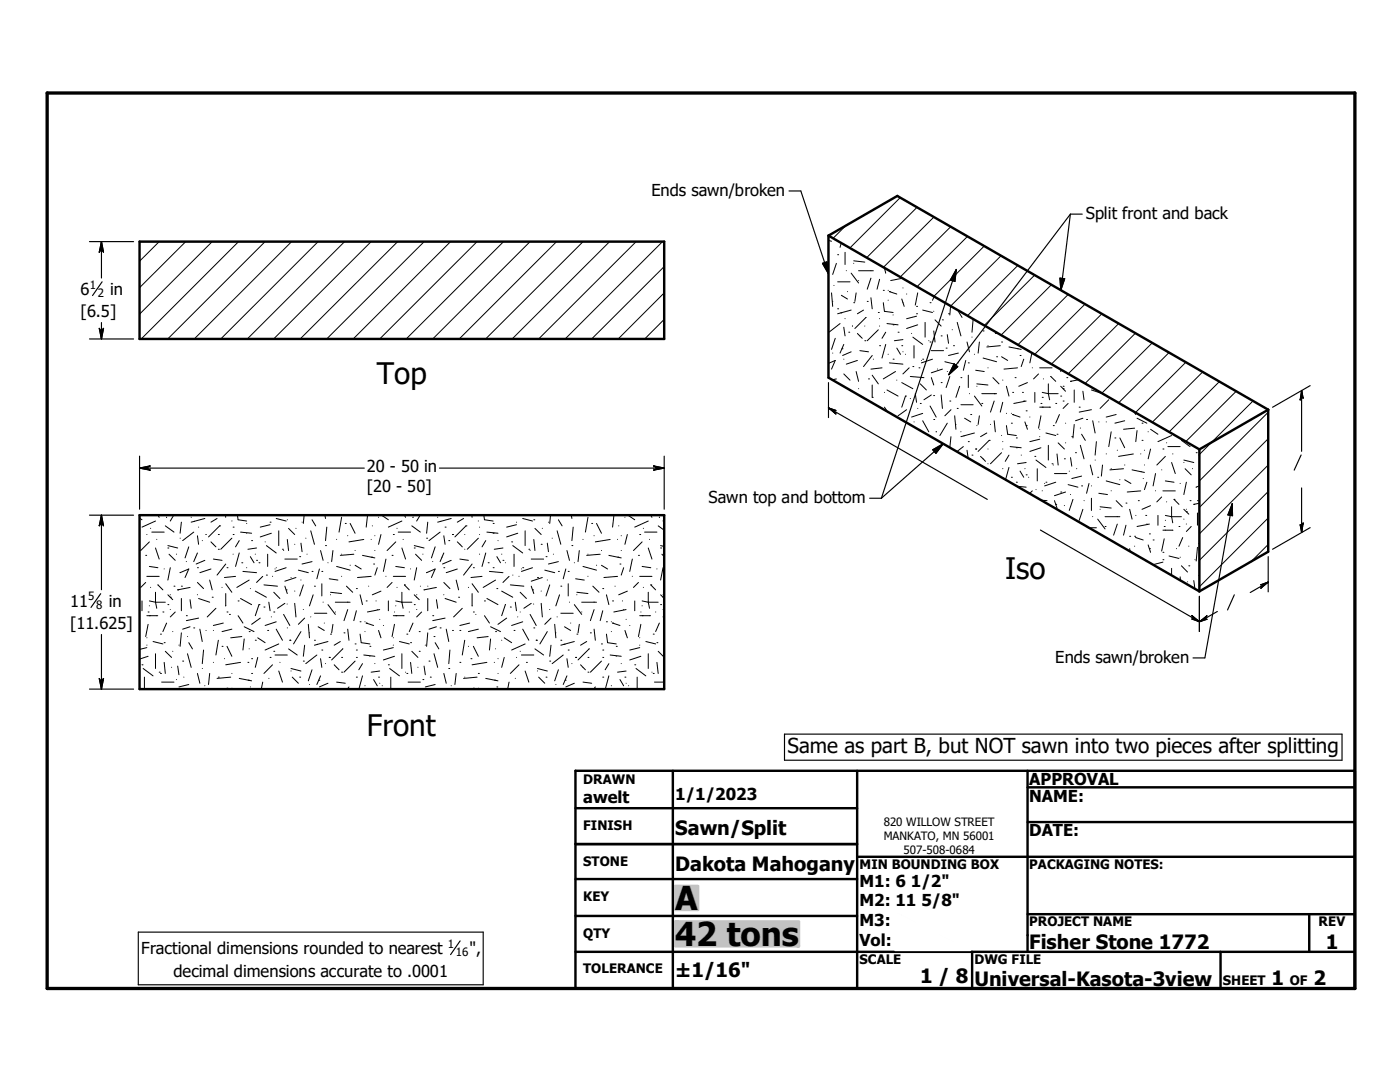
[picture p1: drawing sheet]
<svg xmlns="http://www.w3.org/2000/svg" width="279mm" height="216mm" viewBox="0 0 279 216" stroke-linecap="round" stroke-linejoin="round" font-family="sans-serif">
<g fill="none" stroke="#000" stroke-width=".48">
<path d="M27.9 48.2h104.7v19.4h-104.7zM165.3 47v28.4l74.1 42.6M165.3 47l74.1 42.7M165.3 47l13.8-7.9 74 42.7M239.4 89.7v28.3M253.1 81.8v28.3l-13.7 7.9M253.1 81.8l-13.7 7.9M27.9 102.8h104.7v34.7h-104.7zM114.8 153.8h155.6v43.4h-155.6zM134.3 153.8v43.4M171.1 153.8v43.4M205.1 157.1h65.3"/>
<path d="M205.1 153.8v36.1M114.8 175.4h56.3M114.8 161.3h56.3M114.8 168.4h56.3M171.1 171h99.3M205.1 164h65.3M114.8 182.8h56.3M114.8 189.9h155.6M194 189.9v7.3M205.1 182.4h65.3M243.6 189.9v7.3M261.3 182.4v7.5"/>
</g>
<g fill="none" stroke="#000" stroke-width=".2">
<path d="M179.7 39.4l-10.1 10.1M31.8 48.2l-3.9 3.9M37.1 48.2l-9.2 9.2M42.4 48.2l-14.5 14.5M47.6 48.2l-19.4 19.4M52.9 48.2l-19.4 19.4M58.2 48.2l-19.4 19.4M63.5 48.2l-19.4 19.4M68.8 48.2l-19.5 19.4M74.1 48.2l-19.5 19.4M79.4 48.2l-19.5 19.4M84.7 48.2l-19.5 19.4"/>
<path d="M89.9 48.2l-19.4 19.4M95.2 48.2l-19.4 19.4M100.5 48.2l-19.4 19.4M105.8 48.2l-19.4 19.4M111.1 48.2l-19.5 19.4M116.4 48.2l-19.5 19.4M121.7 48.2l-19.5 19.4M127 48.2l-19.5 19.4M132.2 48.2l-19.4 19.4M132.6 58.4l-9.2 9.2M132.6 53.2l-14.5 14.4M165.3 48l.7 .1"/>
<path d="M166 58.4l.2 2.7M166.4 56.9v.1M166.7 47.9h.1M166.9 52.6l-.7 2.2M167.2 50.8h.1M167.2 56.2h2.4M167.9 48.5l-.2 .9M167.9 58.9l1.2 .8M168.6 50.3v2.5M168.8 45l-2.5 2.6M168.9 54h.1M169.1 58.2h.1"/>
<path d="M169.9 54.5l1.4 2M170.4 52.5v.1M170.4 52l2.2 .3M170.9 58.4l-.3 1.7M171.3 56h.1M171.3 54h3M173.8 54h.1M173.8 55.5l-.7 2.2M173.8 59.4l.3 2.2M175.5 55.7l-.5 2M176.3 57.9h.1M176.5 53.4l.3 1.1"/>
<path d="M177.2 57.9h.1M177.3 59.9h-.1M177.5 58.2h.1M177.5 58.2l1.5 .5M179.7 55.5h.1M180 59.7l.5 1.4M180.1 55.5l-2.3 .5M180.2 57.5h.1M180.9 58.7h.1M183 41.4l-10 10M183.1 58.4l-.4 2.5M186.4 43.3l-10.1 10"/>
<path d="M186.4 59.2l-.3 .7M189.7 45.2l-10 10.1M193.1 47.2l-10.1 10M196.4 49.1l-10 10M199.8 51l-10.1 10.1-.1 1.8M203.1 53l-10 10M206.5 54.9l-10.1 10M209.8 56.8l-10 10.1M213.2 58.7l-10.1 10.1M132.6 63.7l-3.9 3.9M165.3 72.5l1.4-.6-.7 1.8M166.2 70.5h.1"/>
<path d="M166.2 60.1h.1M166.7 67.5l-.7 2.2M166.9 75.6l-.8 .2M167.2 61.6h.1M167.7 64.6l-2.3 1.7M167.8 62.4h.1M168 69.6h.1M168.4 68.7l-.7 1.8M168.4 65.3l.2 1.7M168.4 77.1h.1M168.4 71.7h.1M168.4 74.6l1.2 1.3"/>
<path d="M168.6 63.6h.1M169.4 66.3h.1M169.9 61.9l-2.7 .7M169.9 70.2l-1.7 .7M170.1 65v.1M170.4 60.4h.1M170.9 74.1l.4 2M171.1 66.5l1 1M171.1 71.9l-2.2 .8M171.3 77.6h.1M171.6 70l1.7 .2M172.3 61.9l-1.2 .7"/>
<path d="M172.6 68h.1M172.6 65v.1M172.8 63.3h.1M172.8 63.3l-2.2 2.3M173.1 60.1h.1M173.3 75.6h.1M174.1 79.3h.1M174.1 70.9l-1.8 2.2M174.1 74.9l1.2 1.7M174.1 76.8v2.5M174.3 71.7h.1M175.3 62.4h.1"/>
<path d="M175.3 65.8l-2.2 2.2M175.5 69h.1M175.5 63.6h.1M175.5 65v.1M176 73.4l-2.2 .3M176.3 60.4l.2 1.7 1.7 .3M176.5 78.3h.1M176.8 68.7l-.8 2.7M176.8 66.3l-.8 1.2M177 64.6l2.2 .2M177 77.8l2.2 1.2M177.3 70.7h-.1"/>
<path d="M177.5 72.4l2.7 .3M178.2 71.7h.1M178.2 64.8h.1M178.2 62.8v.1M178.7 74.1l-2.4 1.5M179 69.5l.7 1.2M179 75.8v.1M179.2 66.3h.1M180 69h.1M180 76.3l2.2 1.3M180.2 70.2h.1M180.2 67.8l-1.7 .2"/>
<path d="M180.2 60.4h.1M180.7 79h.1M180.7 79l-.7 2.2M180.7 70.7h.1M181.4 73.4l-1.2 1.2M181.7 75.1l2.7 .3M181.7 79.5h.1M181.9 66.5h.1M182.2 73.1h.1M182.2 67.3l1.9 1.4M182.4 69v2.4M182.7 78.6l.2 1.7"/>
<path d="M182.9 61.1h.1M182.9 62.6h.1M182.9 63.1l-2 .5M183.1 64.8l-2.2 .8M183.4 73.4h.1M183.7 76.6l1.2 1.2M183.9 71.9h.1M184.1 71.7h.1M184.1 61.9l2 .5M184.6 64.3v3M185.4 68h.1M185.6 68.2h.1"/>
<path d="M185.6 60.4h.1M185.9 78.8l-1.5 1M185.9 70h2.4M185.9 75.4l.5 1.4M186.1 76.1h.1M186.1 71.7l-2.2 .7M186.3 78.9h.1M186.4 62.1h.1M186.4 66l.2 2.2M186.6 63.8l1.2 1.3M187.1 73.6v.1M187.8 76.3h.1"/>
<path d="M187.8 67h.1M187.8 78.8l.3 2.7M188.1 63.8h.1M188.1 73.7l-2.2 .7M188.6 72.2l1.9 .5M188.8 69.5h.1M189 74.1h.1M189 66.8l.3 1.7M189.3 62.6h.1M189.6 75.1l-.8 2.2M190 65.8h.1M190.3 69h.1"/>
<path d="M191 64.3l.8 2.7M191.3 72.4h.1M191.3 70.5l-2 .4M191.3 62.1l.7 1.2M191.5 77.1l-.7 2.2M191.8 75.4h.1M192.7 71.9l-.4 2M193 68.2l.5 2M193.2 72.4h.1M193.2 74.9v2.4M193.5 78.6h.1M194 67.3h.1"/>
<path d="M194.2 63.7l-.2 2.6M194.5 79l1.4 2M194.5 70.7h.1M194.7 73.9l1.7 .2M195 77.1h.1M195 76.6l2.2 .2M195.5 68.2l-.3 2.3M195.9 78.6h3M196.2 66h.1M196.2 71.4l2.7 .8M197.2 73.4h.1M197.2 69h.1"/>
<path d="M198.2 75.4l1.2 1.2M198.4 78.6h.1M198.9 71.2h.1M199.1 66.5h-.5M199.6 69l-2.7 .2M199.9 68.2h.1M199.9 71.2l1.2 .7M200.1 75.8v.1M200.9 77.1l.5 1.9M201.4 69.2l2.4 .5M202.1 78.3h.1M202.6 75.4h.1"/>
<path d="M203.1 73.4l-2.7 .3M203.1 69.6h.1M203.6 70.9h.1M204.1 78.3h.1M204.3 71.7l-.5 1.4M205 76.3l-1.7 .8M205.9 70.4l-.4 2M206 73.4h.1M206.5 78.3v2M207.3 74.6l-1 1M207.5 73.4h2.5M208 79.3h.1"/>
<path d="M208 78.3l1.2 .3M208.2 75.6h.1M209.2 78.6h2M209.2 76.6v2M209.2 78.6l.3 1.2M209.7 75.1l1 1M211.7 79h.1M211.7 77.1l1 1M211.8 73.8l-.1 .3M212.2 77.1h.1M212.2 77.6h.1M212.9 75.4h.1"/>
<path d="M213.6 76.1h.1M214.4 75.4h.1M214.4 77.8v2.5M215.2 75.8l-1.6 .3M216.1 78.1l.2 1.7M216.5 60.7l-10 10M217.8 77.8l2.2 .8M219.9 62.6l-10.1 10.1M221.3 79.8l-1.8 1.7M223.3 64.6l-10.1 10M226.6 66.5l-10.1 10M230 68.4l-10.1 10"/>
<path d="M233.3 70.4l-10.1 10M236.7 72.3l-10.1 10M240 74.2l-10 10.1M243.4 76.1l-10.1 10.1M246.7 78.1l-10.1 10M250.1 80l-10.9 10.8M174.3 80.5h.1M176.5 81.2l.6 1M180.9 81.8l-1.7 1.2M182.4 84.2h.1M183.1 81.5h.1M183.7 80.5h.1"/>
<path d="M184.1 82.5l-2.2 .7M184.1 84l1.3 2.2M185.6 81l1.2 2.2M186.4 83.7h.1M186.9 86.1l-.1 .1M189 84.4l-1.4 2.5M189.6 80h.1M189.8 87.1l-.2 2.2M189.8 81.8l-1.2 1.2M190.5 83l.3 2.7M190.8 84.7h.1M191 81.5h.1"/>
<path d="M191.8 86.1v.1M191.8 80.8h2.4M192.3 89.1l-1.3 1M192.4 87h.1M192.5 83.5l1.2 .7M193 89.8l.2 1.6M193.2 88.1h.1M193.7 82.7h.1M194 90.8h.1M194.5 86.4l-2.7 .7M194.7 89.6h.1M195 84.9h.1"/>
<path d="M195.5 83l-.3 1.7M195.7 91.1l1 1M195.9 80.5h.1M196.9 86.4l-1.2 .7M197.2 89.6h.1M197.2 92.5h.1M197.4 87.9h.1M197.4 87.9l-2.2 2.2M197.7 84.7h.1M198.4 80l-.7 2.2M198.4 84l.2 2.2M199.9 86.9h.1"/>
<path d="M199.9 90.3l-2.2 2.2M200.1 80.3l-.5 1.9M200.1 89.6h.1M200.1 88.1h.1M200.1 93.5h.1M200.9 84.9l.2 1.8 1.7 .2M200.9 82.5h.1M201.4 93.3l-.7 2.4M201.4 90.8l-.8 1.3M201.6 89.1l2.2 .2M201.8 84.4h.1M201.8 95.2h.1"/>
<path d="M201.8 82.5h.1M202.1 82.7h.1M202.1 82.7l1.5 .5M202.8 96.2h.1M202.8 87.4h.1M202.8 89.3h.1M203 97l1.8 .2M203.6 94l.7 1.2M203.8 90.8h.1M204.3 80h.1M204.5 84.2l.5 1.5M204.6 93.5h-.1"/>
<path d="M204.8 94.7h.1M204.8 84.9h.1M204.8 82h.1M204.8 80l-2.5 .5M204.8 92.3l-1.7 .2M205.3 95.2h.1M205.5 83.2h.1M206 97.9l-.5 .6M206.5 91.1h.1M206.8 97.7h.1M206.8 91.8l1.9 1.5M207 93.5v2.5"/>
<path d="M207.5 87.6l-2 .5M207.5 85.7h.1M207.5 87.1h.1M207.5 81.2h2M207.7 80.5h.1M207.7 99.8l1.3 .1M207.7 89.3l-2.2 .8M207.7 83l-.4 2.4M208 81.2h.1M208 97.9h.1M208.5 96.4v.1M208.7 96.2h.1"/>
<path d="M208.7 86.4l2 .5M209.2 88.9v2.9M209.5 81.2h.1M210 92.5h.1M210.2 84.9h.1M210.2 92.8h.1M210.4 94.5h2.5M210.4 99.9l.5 1.5M210.7 80.5h.1M210.7 96.2l-2.2 .8M210.9 86.7h.1M210.9 90.6l.3 2.2"/>
<path d="M211.2 88.4l1.2 1.2M211.4 82.7l-.7 1.7M211.7 98.2h.1M212.2 80h.1M212.4 91.6h.1M212.7 98.2l-2.3 .7M212.7 84.4h.1M212.7 88.3v.1M213.2 96.7l1.9 .5M213.2 80.5l-1 1M213.4 94h.1M213.6 98.7h.1"/>
<path d="M213.6 91.3l.3 1.7M213.9 87.1h.1M214.1 99.6l-.7 2.3M214.4 84.7l-.3 2.7M214.6 90.3h.1M214.9 93.5h.1M215.4 81.2h.1M215.6 88.9l.7 2.7M215.6 85.4h.1M215.9 97h.1M215.9 95l-2 .5M215.9 86.7l.7 1.2"/>
<path d="M216.1 83.5l-1.5 .5M216.3 99.9h.1M216.8 83.7h.1M217.3 96.5l-.5 1.9M217.6 92.8l.5 1.9M217.8 99.4v2.5M217.8 97h.1M217.8 81.8l-2.4 .4M218.1 84l.5 2.4M218.6 91.8h.1M218.8 88.1l-.2 2.7M219.1 95.2h.1"/>
<path d="M219.3 84.2h.1M219.3 98.4l1.7 .3M220 92.8l-.2 2.2M220.8 84.2h.1M220.8 96l2.7 .7M220.8 90.6h.1M221.8 93.5h.1M221.8 97.9h.1M221.8 86.2l-.5 2.9M222.5 87.4h.1M222.8 99.9l1.2 1.2M222.8 82.7l-2 .5"/>
<path d="M223 89.8h.1M223.5 95.7h.1M223.5 87.4l1 1.9M224 81h.1M224.2 93.5l-2.7 .3M224.5 95.7l1.2 .8M224.5 84l-2 .4M224.5 92.8h.1M225.9 93.8l2.5 .5M226.2 90.6l-3 .5M226.3 82.1l.4 .6M226.4 85.4l-2.2 .3"/>
<path d="M226.9 85.9l-.2 2.2M226.9 83.5l2 .9M227.2 99.9h.1M227.7 90.6h.1M227.7 97.9l-2.7 .3M227.7 94.1h.1M227.9 87.9h.1M227.9 84.4h.1M228.1 95.5h.1M228.4 89.8h.1M228.4 92.8h.1M228.9 96.2l-.5 1.5"/>
<path d="M229.1 86.1v.1M229.6 89.6l-.5 2M229.6 85.7l1.5 1M230.6 97.9h.1M230.6 94.5l-.5 2.5M231.8 93.8h.1M231.8 99.2l-.9 1M232.1 89.6h.1M232.1 97.9h2.5M232.6 96l1.7 .2M232.6 91.1l-1.7 1.7M232.8 88.3v.1"/>
<path d="M233.1 89.1h2.4M233.8 92.3l.8 2.2M233.8 86.9l-2.7 1.2M234.1 90.6h-.1M234.3 99.6h.1M234.3 99.6l1 1M235.5 96.4v.1M235.8 87.9l1.7 1.2M236.3 92.3h.1M236.3 91.8l1.9 .5M236.5 93.5l1.2 1.2M236.8 96.2l-.5 2.5"/>
<path d="M237.5 99.9h.1M238 93.5h.1M238.7 90.3h.1M238.7 89.3h.1M238.7 97.2h.1M239 99.9h.1M239.4 96.9l-.7 .3M253.1 98.1l-13.7 13.7M253.1 92.8l-13.7 13.7M253.1 87.5l-13.7 13.7M253.1 82.3l-13.7 13.7M27.9 103.4l.4 .3"/>
<path d="M28.3 119.9v2M29.1 110.8h.1M29.1 116.2l-1 1M29.3 106.7h.1M29.3 115h2.5M29.8 113l1.7 .3M29.8 108.1l-1.7 1.8M29.8 119.9l1.2 .3M30.1 117.2h-.1M30.1 105.4h-.1M30.3 106.2h2.5M31 109.3l.8 2.3"/>
<path d="M31 118.2v2M31 104l-2.7 1.2M31.3 107.6h.1M31.5 116.7h.1M31.5 116.7l1 1M31.5 102.8l.3 .4M32.8 113.5h.1M33 104.9l1.7 1.3M33.2 103.2h.1M33.5 109.3h.1M33.5 108.9l2 .4M33.5 118.7l1 1"/>
<path d="M33.7 110.6l1.3 1.2M34 119.2h.1M34 113.3l-.5 2.4M34 118.7h.1M34.7 102.8l-.7 1.2M34.7 117h.1M35.2 110.6h.1M35.5 117.7h.1M35.9 107.4h.1M36 114.2l1.7-.7-.8 1.7M36.2 117h.1M36.2 104.2l-.3 2.2"/>
<path d="M36.2 119.4v2.5M37.2 112v.1M37.7 109.1l-.8 2.2M37.9 119.7l.3 1.7M37.9 117.2l-2.4 .5M38.2 103.2h.1M38.7 106.2l-2.2 1.7M38.8 104h.1M39 111.2h.1M39.4 113.3h.1M39.4 110.3l-.7 1.8M39.4 106.9l.2 1.7"/>
<path d="M39.4 116.2l1.2 1.2M39.4 118.7h.1M39.6 105.2h.1M39.6 119.4l2.2 .8M40.4 107.9h.1M40.9 103.5l-2.7 .7M40.9 111.8l-1.8 .7M41.1 106.7h.1M41.8 115.7l.6 2M42.1 108.1l1 1M42.1 113.5l-2.2 .8M42.4 119.2h.1"/>
<path d="M42.6 111.6l1.7 .2M43.3 103.5l-1.2 .7M43.6 106.7h.1M43.6 109.6h.1M43.8 104.9h.1M43.8 104.9l-2.2 2.2M44.3 117.2h.1M45 102.8v.4M45 112.5l-1.7 2.3M45 116.5l1.3 1.7M45 118.4v2.5M45.3 113.3h.1"/>
<path d="M46.3 107.4l-2.2 2.2M46.3 103.9v.1M46.5 106.7h.1M46.5 105.2h.1M46.5 110.6h.1M47 115l-2.2 .2M47.4 102.8l.1 .9 1.7 .3M47.5 119.9h.1M47.7 110.3l-.7 2.7M47.7 107.9l-.7 1.2M48 106.2l2.2 .2M48 119.4l2.2 1.2"/>
<path d="M48.3 112.3h.1M48.5 114l2.7 .3M49.2 113.3h.1M49.2 104.4h.1M49.2 106.4h.1M49.7 115.7l-2.4 1.5M50 111.1l.7 1.2M50 117.4h.1M50.2 107.9h.1M51 118l2.2 1.2M51 110.6h.1M51.2 111.8h.1"/>
<path d="M51.2 109.3l-1.7 .3M51.7 112.3h.1M52.4 115l-1.2 1.2M52.7 116.7l2.7 .3M52.9 108.1h.1M53.2 114.8h.1M53.2 108.9l1.9 1.4M53.4 110.6v2.4M53.9 104.2h.1M53.9 104.7l-2 .5M54.2 106.4l-2.3 .7M54.4 115h.1"/>
<path d="M54.6 118.2l1.3 1.2M54.9 113.5h.1M55.1 113.3h.1M55.1 103.5l2 .5M55.6 105.9v3M56.4 109.6h.1M56.6 109.8v.1M56.9 111.6h2.4M56.9 117l.4 1.4M57.1 117.7h.1M57.1 113.3l-2.2 .7M57.3 103.7h.1"/>
<path d="M57.3 107.6l.3 2.3M57.6 105.4l1.2 1.3M58.1 115.2h.1M58.8 108.6h.1M58.8 117.9v.1M59.1 115.2l-2.2 .8M59.1 105.4h.1M59.5 113.8l2 .5M59.8 111.1h.1M60.1 115.7h.1M60.1 108.4l.2 1.7M60.3 104.2h.1"/>
<path d="M60.5 116.7l-.7 2.2M60.7 102.8l-.2 1.6M61 107.4h.1M61.3 110.6h.1M62 105.9l.8 2.7M62.3 114h.1M62.3 112.1l-2 .4M62.3 103.7l.7 1.2M62.5 118.7l-.7 2.2M62.8 117h.1M63.7 113.5l-.5 2M64 109.9l.5 1.9"/>
<path d="M64.2 114h.1M64.2 116.5v2.4M64.8 102.8l.2 .7M65 108.9h.1M65.2 105.2l-.2 2.7M65.4 112.3h.1M65.7 115.5l1.7 .2M66 118.7h.1M66 118.2l2.2 .2M66.4 109.9l-.2 2.2M67.2 113l2.7 .8M67.2 107.6h.1"/>
<path d="M68.2 110.6h.1M68.2 115h.1M68.2 103.2l-.5 3M68.9 104.4h.1M69.1 117l1.3 1.2M69.4 106.9h.1M69.9 104.4l1 2M69.9 112.8h.1M70.6 110.6l-2.7 .2M70.9 109.8v.1M70.9 112.8l1.2 .7M71.1 117.4h.1"/>
<path d="M71.9 118.7l.4 1.9M72.3 110.8l2.5 .5M72.6 107.6l-3 .5M73.1 119.9h.1M73.3 103l-.2 2.2M73.6 117h.1M74.1 107.6h.1M74.1 115l-2.7 .2M74.1 111.2h.1M74.3 104.9h.1M74.6 112.5h.1M74.8 106.9h.1"/>
<path d="M74.8 109.8v.1M75 119.9h.1M75.3 113.3l-.5 1.5M75.5 103.2h.1M76 106.7l-.5 1.9M76 118l-1.7 .7M76.1 102.8l1.4 .9M77 115h.1M77 111.6l-.5 2.4M77.5 119.9v2M78.2 110.8h.1M78.2 116.2l-.9 1"/>
<path d="M78.5 106.7h.1M78.5 115h2.4M79 113l1.7 .3M79 108.1l-1.7 1.8M79 119.9l1.2 .3M79.2 105.4h.1M79.2 117.2h.1M79.5 106.2h2.4M80.2 109.3l.7 2.3M80.2 118.2v2M80.2 104l-2.7 1.2M80.5 107.6h.1"/>
<path d="M80.7 116.7h.1M80.7 116.7l1 1M80.7 102.8l.2 .4M81.9 113.5h.1M82.2 104.9l1.7 1.3M82.4 103.2h.1M82.7 109.3h.1M82.7 108.9l1.9 .4M82.7 118.7l1 1M82.9 110.6l1.2 1.2M83.2 113.3l-.5 2.4M83.2 119.2h.1"/>
<path d="M83.2 118.7h.1M83.9 102.8l-.7 1.2M83.9 117h.1M84.4 110.6h.1M85.1 107.4h.1M85.1 114.3l1.7-.8-.7 1.7M85.1 114.2v.1M85.4 104.2l-.3 2.2M85.4 117h.1M85.4 119.4v2.5M86.4 112v.1M86.8 109.1l-.7 2.2"/>
<path d="M87.1 117.2l-2.4 .5M87.1 119.7l.3 1.7M87.4 103.2h.1M87.8 106.2l-2.2 1.7M88 104h.1M88.2 111.2h.1M88.6 113.3h.1M88.6 110.3l-.8 1.8M88.6 106.9l.2 1.7M88.6 116.2l1.2 1.2M88.6 118.7h.1M88.8 105.2h.1"/>
<path d="M88.8 119.4l2.2 .8M89.6 107.9h.1M90 103.5l-2.6 .7M90 111.8l-1.7 .7M90.3 106.7h.1M91 115.7l.5 2M91.3 108.1l1 1M91.3 113.5l-2.2 .8M91.5 119.2h.1M91.8 111.6l1.7 .2M92.5 103.5l-1.2 .7M92.7 106.7h.1"/>
<path d="M92.7 109.6h.1M93 104.9h.1M93 104.9l-2.2 2.2M93.5 117.2h.1M94.2 102.8v.4M94.2 112.5l-1.7 2.3M94.2 116.5l1.3 1.7M94.2 118.4v2.5M94.5 113.3h.1M95.5 103.9v.1M95.5 107.4l-2.2 2.2M95.7 105.2h.1"/>
<path d="M95.7 106.7h.1M95.7 110.6h.1M96.2 115l-2.2 .2M96.6 102.8l.1 .9 1.7 .3M96.7 119.9h.1M96.9 110.3l-.7 2.7M96.9 107.9l-.7 1.2M97.2 106.2l2.2 .2M97.2 119.4l2.2 1.2M97.4 112.3h.1M97.7 114l2.7 .3M98.4 113.3h.1"/>
<path d="M98.4 104.4h.1M98.4 106.4h.1M98.9 115.7l-2.5 1.5M99.2 117.4h.1M99.2 111.1l.7 1.2M99.4 107.9h.1M100.1 118l2.2 1.2M100.1 110.6h.1M100.4 111.8h.1M100.4 109.3l-1.8 .3M100.9 112.3h.1M101.6 115l-1.2 1.2"/>
<path d="M101.8 116.7l2.7 .3M102.1 108.1h.1M102.3 114.8h.1M102.3 108.9l2 1.4M102.6 110.6v2.4M103.1 104.2h.1M103.1 104.7l-2 .5M103.3 106.4l-2.2 .7M103.6 115h.1M103.8 118.2l1.3 1.2M104.1 113.5h.1M104.3 113.3h.1"/>
<path d="M104.3 103.5l2 .5M104.8 105.9v3M105.5 109.6h.1M105.8 109.8v.1M106 111.6h2.5M106 117l.5 1.4M106.3 117.7h.1M106.3 113.3l-2.2 .7M106.5 103.7h.1M106.5 107.6l.3 2.3M106.8 105.4l1.2 1.3M107.3 115.2h.1"/>
<path d="M108 108.6h.1M108 117.9v.1M108.2 115.2l-2.2 .8M108.2 105.4h.1M108.7 113.8l2 .5M109 111.1h.1M109.2 115.7h.1M109.2 108.4l.3 1.7M109.5 104.2h.1M109.7 116.7l-.7 2.2M109.9 102.8l-.2 1.6M110.2 107.4h.1"/>
<path d="M110.4 110.6h.1M111.2 105.9l.7 2.7M111.4 114h.1M111.4 112.1l-1.9 .4M111.4 103.7l.8 1.2M111.7 118.7l-.8 2.2M111.9 117h.1M112.9 113.5l-.5 2M113.1 109.9l.6 1.9M113.4 114h.1M113.4 116.5v2.4M114 102.8l.1 .7"/>
<path d="M114.1 108.9h.1M114.4 105.2l-.3 2.7M114.6 112.3h.1M114.9 115.5l1.7 .2M115.1 118.7h.1M115.1 118.2l2.2 .2M115.6 109.9l-.2 2.2M116.3 113l2.7 .8M116.3 107.6h.1M117.3 110.6h.1M117.3 115h.1M117.3 103.2l-.5 3"/>
<path d="M118.1 104.4h.1M118.3 117l1.3 1.2M118.6 106.9h.1M119 104.4l1 2M119.1 112.8h-.1M119.8 110.6l-2.7 .2M120 109.8v.1M120 112.8l1.3 .7M120.3 117.4h.1M121 118.7l.5 1.9M121.5 110.8l2.5 .5M121.8 107.6l-3 .5"/>
<path d="M122.3 119.9h.1M122.5 103l-.2 2.2M122.7 117h.1M123.2 107.6h.1M123.2 115l-2.7 .2M123.3 111.2h.1M123.5 104.9h.1M123.7 112.5h.1M124 106.9h.1M124 109.8v.1M124.2 119.9h.1M124.5 113.3l-.5 1.5"/>
<path d="M124.7 103.2h.1M125.2 106.7l-.5 1.9M125.2 118l-1.7 .7M125.3 102.8l1.4 .9M126.2 115h.1M126.2 111.6l-.5 2.4M126.7 119.9v2M127.4 110.8h.1M127.4 116.2l-1 1M127.7 106.7h.1M127.7 115h2.4M128.2 113l1.7 .3"/>
<path d="M128.2 108.1l-1.8 1.8M128.2 119.9l1.2 .3M128.4 105.4h.1M128.4 117.2h.1M128.6 106.2h2.5M129.4 109.3l.7 2.3M129.4 118.2v2M129.4 104l-2.7 1.2M129.6 107.6h.1M129.9 116.7h.1M129.9 116.7l.9 1M129.9 102.8l.2 .4"/>
<path d="M131.1 113.5h.1M131.4 104.9l1.2 .9M131.6 103.2h.1M131.8 109.3h.1M131.8 108.9l.8 .1M131.8 118.7l.8 .7M132.1 110.6l.5 .4M132.3 113.3l-.5 2.4M132.3 119.2h.1M132.3 118.7h.1M132.6 103.6l-.3 .4M210.7 100.6h.1"/>
<path d="M212.4 100.9h.1M216.1 101.6l-.7 2.2M217.3 105.3h1.5M218.1 103.1h.1M219.1 103.6l1.4 1.9M219.5 101.6h.1M219.5 101.1l2.3 .3M220.5 105.1h.1M220.5 103.1h3M223 104.6l-.8 2.2M223 108.5v.1M223 103.1h.1"/>
<path d="M224.7 100.4h.1M224.7 104.8l-.5 2M225.4 107h.1M225.4 101.6l.5 2M225.4 109.5l.1 .5M226.4 107h.1M226.4 109h.1M226.7 102.8h.1M226.7 107.3l1.4 .4M228.7 102.8h.1M228.9 104.5v.1M229.1 108.7l.5 1.5"/>
<path d="M229.4 109.5h.1M229.4 106.5h.1M229.4 104.6l-2.5 .5M229.6 100.9l-1.7 .7M230.1 107.7h.1M231.1 102.8v2M232.1 110.2h.1M232.1 111.7h.1M232.1 112.2l-2 .5M232.1 105.8h2M232.3 105.1h.1M232.3 113.9h.1"/>
<path d="M232.3 107.5l-.5 2.5M232.6 102.8l1.2 .3M232.6 103.8h.1M232.8 100.1v.1M233.3 110.9l2 .5M233.8 103.1h2M233.8 101.1v2M233.8 113.4v1.4M233.8 103.1l.2 1.2M234.8 109.5h.1M235.3 105.1h.1M235.5 115.1l.1 .7"/>
<path d="M235.5 111.2h.1M235.8 112.9l1.2 1.2M236 107.3l-.7 1.7M236.3 103.6h.1M236.3 101.6l1 1M236.8 102.1h.1M236.8 101.6h.1M236.8 104.5v.1M237 116.1h.1M237.3 112.9h.1M237.3 109h.1M237.7 105.1l-.9 .9"/>
<path d="M238.2 100.6h.1M238.2 115.8l.3 1.7M238.5 111.7h.1M239 109.2l-.3 2.7M239 102.4v2.4M239.2 114.9h.1M239.4 108.5h-.2M239.4 100.4l-1.2 .2M253.1 108.6l-3.4 3.5M253.1 103.4l-13.7 13.7M28.3 132.7h.1M28.6 133.4l1.9 1.5"/>
<path d="M28.8 135.1v2.4M29.3 129.2l-1.4 .4M29.3 122.9h2M29.3 127.2v.1M29.3 128.7h.1M29.6 122.1h.1M29.6 131l-1.7 .5M29.6 124.6l-.5 2.4M29.8 122.9h.1M29.8 120.9h.1M30.5 128l2 .5M31 120.2h2"/>
<path d="M31 130.4v3M31 120.2l.3 1.2M31.3 122.9h.1M31.8 134.1h.1M32 134.4h.1M32 126.5h.1M32.3 136.1h2.4M32.5 122.1h.1M32.8 128.2h.1M32.8 132.2l.2 2.2M33 130l1.2 1.2M33.2 124.3l-.7 1.7"/>
<path d="M33.5 120.6h.1M34 121.6h.1M34.2 133.1v.1M34.5 126h.1M34.5 130h.1M35 122.1l-1 1M35.2 135.6h.1M35.5 132.9l.2 1.7M35.7 128.7h.1M36.2 126.3l-.3 2.7M36.5 131.9h.1M36.7 135.1h.1"/>
<path d="M37.2 122.9h.1M37.4 130.4l.8 2.8M37.4 127h.1M37.7 136.6l-2 .5M37.7 128.2l.7 1.3M37.9 125.1l-1.4 .4M38.7 125.3h.1M39.4 134.4l.5 1.9M39.6 123.3l-2.4 .5M39.9 125.5l.5 2.5M40.4 133.4h.1M40.6 129.7l-.2 2.7"/>
<path d="M40.9 136.8h.1M41.1 125.8h.1M41.8 134.4l-.2 2.2M42.6 132.2h.1M42.6 125.8h.1M43.1 121.4l-1.7 1.7M43.6 135.1h.1M43.6 127.8l-.5 2.9M44.3 129h.1M44.6 124.3l-2 .5M44.8 131.4h.1M45.3 137.3h.1"/>
<path d="M45.3 122.1h.1M45.3 129l1 2M45.8 122.6h.1M46 135.1l-2.7 .3M46.3 134.4h.1M46.3 137.3l.3 .2M46.3 125.5l-2 .5M47.5 122.9l1 1.4M47.7 135.4l2.5 .5M48 132.2l-3 .5M48.3 127l-2.3 .3M48.7 127.5l-.2 2.2"/>
<path d="M48.7 125.1l2 .9M49.5 132.2h.1M49.6 135.7h.1M49.7 126h.1M49.7 129.5h.1M50 137.1h.1M50.2 131.4h.1M50.2 134.4h.1M51 127.8h.1M51.4 131.2l-.4 2M51.4 127.3l1.5 .9M51.7 120.6h.1"/>
<path d="M51.7 120.6l-.7 2.3M51.9 123.3l-1.7 1.3M52.4 136.1l-.3 1.4M52.7 121.1h.1M53.4 125.8h.1M53.6 120.2l.3 1.7M53.7 135.3l-.1 .1M53.9 131.2h.1M54.2 123.1h.1M54.4 132.7l-1.7 1.7M54.6 130h.1M54.6 122.1h.1"/>
<path d="M54.9 130.7h2.4M55.1 124.1l-2.2 .7M55.1 125.5l1.3 2.3M55.6 133.9l.8 2.2M55.6 128.5l-2.7 1.2M55.9 132.2h.1M56.6 122.6l1.2 2.2M56.9 120.4l-1.5 1M57.3 120.5h.1M57.3 125.3h.1M57.6 129.5l1.7 1.2M57.8 127.8h.1"/>
<path d="M58.1 133.4l2 .5M58.1 133.9h.1M58.3 135.1l1.2 1.2M58.8 120.4l.3 2.7M59.8 135.1h.1M60.1 126l-1.5 2.5M60.5 131.9h.1M60.5 121.6h.1M60.8 128.7l-.3 2.3M60.8 123.3l-1.3 1.3M61.5 124.6l.3 2.7M61.8 136.6h.1"/>
<path d="M61.8 126.3h.1M62 123.1h.1M62.3 133.6l-.8 2.3M62.8 127.8h.1M62.8 122.4h2.4M63.2 130.7l-2.2 1.7M63.4 128.6h.1M63.5 125.1l1.2 .7M63.6 135.7h.1M64 134.9l-.8 1.7M64 131.4l.2 1.8M64.2 129.7h.1"/>
<path d="M64.5 120.1v.1M64.7 124.3h.1M65 132.4h.1M65.4 120.6l1.5 2M65.4 128l-2.6 .7M65.4 136.3l-1.7 .8M65.7 131.2h.1M66 126.5h.1M66.4 124.6l-.2 1.7M66.7 132.7l1 .9M66.9 122.1h.1M66.9 120.2h3"/>
<path d="M67.2 136.1l1.7 .2M67.9 128l-1.2 .7M68.2 131.2h.1M68.2 134.1h.1M68.4 129.5l-2.2 2.2M68.4 129.5h.1M68.7 126.3h.1M69.4 120.1v.1M69.4 121.6l-.7 2.2M69.4 125.5l.2 2.3M69.6 137.1l-.3 .4M70.9 128.5h.1"/>
<path d="M70.9 131.9l-2.2 2.2M71.1 131.2h.1M71.1 135.1h.1M71.1 129.7h.1M71.1 121.9l-.5 1.9M71.9 124.1h.1M71.9 126.5l.2 1.7 1.7 .3M72.3 134.9l-.7 2.6M72.3 132.4l-.7 1.2M72.6 130.7l2.2 .3M72.8 126h.1M72.8 124.1h.1"/>
<path d="M72.9 136.8h-.1M73.1 124.3h.1M73.1 124.3l1.5 .5M73.8 129h.1M73.8 130.9v.1M74.6 135.6l.7 1.2M74.8 132.4h.1M75.3 121.6h.1M75.5 135.1h.1M75.5 125.8l.5 1.5M75.8 121.6l-2.5 .5M75.8 136.3h.1"/>
<path d="M75.8 133.9l-1.7 .2M75.8 126.5h.1M75.8 123.6h.1M76.3 136.8h.1M76.5 124.8h.1M77.5 132.7h.1M77.8 133.4l1.9 1.5M78 135.1v2.4M78.5 129.2l-2 .5M78.5 127.2v.1M78.5 128.7h.1M78.5 122.9h2"/>
<path d="M78.7 122.1h.1M78.7 131l-2.2 .7M78.7 124.6l-.5 2.4M79 122.9h.1M79 120.9h.1M79.7 128l2 .5M80.2 120.2h2M80.2 130.4v3M80.2 120.2l.3 1.2M80.5 122.9h.1M80.9 134.1h.1M81.2 134.4h.1"/>
<path d="M81.2 126.5h.1M81.4 136.1h2.5M81.7 122.1h.1M81.9 128.2h.1M81.9 132.2l.3 2.2M82.2 130l1.2 1.2M82.4 124.3l-.7 1.7M82.7 120.6h.1M83.2 121.6h.1M83.4 133.1v.1M83.7 126h.1M83.7 130h.1"/>
<path d="M84.1 122.1l-.9 1M84.4 135.6h.1M84.6 132.9l.3 1.7M84.9 128.7h.1M85.4 126.3l-.3 2.7M85.6 131.9h.1M85.9 135.1h.1M86.4 122.9h.1M86.6 127h.1M86.6 130.4l.8 2.8M86.8 136.6l-1.9 .5M86.8 128.2l.8 1.3"/>
<path d="M87.1 125.1l-1.5 .4M87.8 125.3h.1M88.6 134.4l.5 1.9M88.8 123.3l-2.4 .5M89.1 125.5l.5 2.5M89.6 133.4h.1M89.8 129.7l-.2 2.7M90 136.8h.1M90.3 125.8h.1M91 134.4l-.2 2.2M91.8 125.8h.1M91.8 132.2h.1"/>
<path d="M92.3 121.4l-1.8 1.7M92.7 135.1h.1M92.7 127.8l-.4 2.9M93.5 129h.1M93.7 124.3l-1.9 .5M94 131.4h.1M94.5 137.3h.1M94.5 122.1h.1M94.5 129l1 2M95 122.6h.1M95.2 135.1l-2.7 .3M95.5 134.4h.1"/>
<path d="M95.5 137.3l.2 .2M95.5 125.5l-2 .5M96.7 122.9l1 1.4M96.9 135.4l2.5 .5M97.2 132.2l-3 .5M97.4 127l-2.2 .3M97.9 127.5l-.2 2.2M97.9 125.1l2 .9M98.6 132.2h.1M98.7 135.7h.1M98.9 126h.1M98.9 129.5h.1"/>
<path d="M99.2 137.1h.1M99.4 131.4h.1M99.4 134.4h.1M100.1 127.8h.1M100.6 131.2l-.5 2M100.6 127.3l1.5 .9M100.9 120.6h.1M100.9 120.6l-.8 2.3M101.1 123.3l-1.7 1.3M101.6 136.1l-.3 1.4M101.8 121.1h.1M102.6 125.8h.1"/>
<path d="M102.8 135.3v.1M102.8 120.2l.3 1.7M103.1 131.2h.1M103.3 123.1h.1M103.6 132.7l-1.8 1.7M103.8 122.1h.1M103.8 130h.1M104.1 130.7h2.4M104.3 124.1l-2.2 .7M104.3 125.5l1.2 2.3M104.8 133.9l.7 2.2M104.8 128.5l-2.7 1.2"/>
<path d="M105.1 132.2h.1M105.8 122.6l1.2 2.2M106 120.4l-1.5 1M106.5 120.5h.1M106.5 125.3h.1M106.8 129.5l1.7 1.2M107 127.8h.1M107.3 133.9h.1M107.3 133.4l1.9 .5M107.5 135.1l1.2 1.2M108 120.4l.2 2.7M109 135.1h.1"/>
<path d="M109.2 126l-1.4 2.5M109.7 131.9h.1M109.7 121.6h.1M110 128.7l-.3 2.3M110 123.3l-1.3 1.3M110.7 124.6l.2 2.7M110.9 136.6h.1M110.9 126.3h.1M111.2 123.1h.1M111.4 133.6l-.7 2.3M111.9 127.8h.1M111.9 122.4h2.5"/>
<path d="M112.4 130.7l-2.2 1.7M112.6 128.6h.1M112.7 125.1l1.2 .7M112.8 135.7h.1M113.1 134.9l-.7 1.7M113.1 131.4l.3 1.8M113.4 129.7h.1M113.7 120.1v.1M113.9 124.3h.1M114.1 132.4h.1M114.6 120.6l1.5 2M114.6 128l-2.7 .7"/>
<path d="M114.6 136.3l-1.7 .8M114.9 131.2h.1M115.1 126.5h.1M115.6 124.6l-.2 1.7M115.9 132.7l.9 .9M116.1 122.1h.1M116.1 120.2h2.9M116.3 136.1l1.8 .2M117.1 128l-1.2 .7M117.3 131.2h.1M117.3 134.1h.1M117.6 129.5l-2.2 2.2"/>
<path d="M117.8 126.3h.1M118.6 120.1v.1M118.6 121.6l-.8 2.2M118.6 125.5l.2 2.3M118.8 137.1l-.3 .4M120 128.5h.1M120 131.9l-2.2 2.2M120.3 131.2h.1M120.3 135.1h.1M120.3 129.7h.1M120.3 121.9l-.5 1.9M121 124.1h.1"/>
<path d="M121 126.5l.3 1.7 1.7 .3M121.5 134.9l-.7 2.6M121.5 132.4l-.7 1.2M121.8 130.7l2.2 .3M122 126h.1M122 124.1h.1M122 136.8h.1M122.3 124.3h.1M122.3 124.3l1.4 .5M123 129h.1M123 130.9v.1M123.7 135.6l.8 1.2"/>
<path d="M124 132.4h.1M124.5 121.6h.1M124.7 135.1h.1M124.7 125.8l.5 1.5M124.9 121.6l-2.4 .5M124.9 136.3h.1M124.9 133.9l-1.7 .2M124.9 126.5h.1M124.9 123.6h.1M125.5 136.8h.1M125.7 124.8h.1M126.7 132.7h.1"/>
<path d="M126.9 133.4l2 1.5M127.2 135.1v2.4M127.7 129.2l-2 .5M127.7 127.2v.1M127.7 128.7h.1M127.7 122.9h1.9M127.9 122.1h.1M127.9 131l-2.2 .7M127.9 124.6l-.5 2.4M128.2 122.9h.1M128.2 120.9h.1M128.9 128l1.9 .5"/>
<path d="M129.4 120.2h2M129.4 130.4v3M129.4 120.2l.2 1.2M129.6 122.9h.1M130.1 134.1h.1M130.4 134.4h.1M130.4 126.5h.1M130.6 136.1h2M130.8 122.1h.1M131.1 128.2h.1M131.1 132.2l.3 2.2M131.4 130l1.2 1.2"/>
<path d="M131.6 124.3l-.8 1.7M131.8 120.6h.1M132.3 121.6h.1M132.6 122.9l-.3 .2"/>
</g>
<path d="M9.4 18.6h261v178.6h-261z" fill="none" stroke="#000" stroke-width=".66"/>
<g fill="#c0c0c0" stroke="#c0c0c0" stroke-width=".48">
<path d="M134.8 183.9h24.7v4.9z"/>
<path d="M134.8 183.9l24.7 4.9h-24.7z"/>
<path d="M134.8 176.8h4.5v4.8z"/>
<path d="M134.8 176.8l4.5 4.8h-4.5z"/>
</g>
<g fill="none" stroke="#000" stroke-width=".23">
<path d="M157.5 38.1h2.3l5.5 16.5M17.9 48.2h8.8M20.2 49.6h.1M20.2 48.2v7.3M20.2 48.2l.5 2.1-.5-.7M20.2 48.2l-.4 2.1 .4-.7M20.4 56.2l-1.9 2.8M164.1 52.6l.9-.4 .3 2.4zM190.9 53.8l-15 45.6M190.9 53.8l-.3 2.4-.9-.3zM211.5 55.5l1 .1-.8 2.3zM213.6 42.7l-24.2 32.1"/>
<path d="M213.6 42.7l-1.9 15.2M213.6 42.7h2.4M17.9 67.6h8.8M20.2 66.3h.1M20.2 64.4v3.2M20.2 66.3l-.4-.8 .4 2.1M20.2 66.3l.5-.8-.5 2.1M165.3 76.3v7M190.4 72.6l.7 .6-1.7 1.6zM259.8 79h.1M259.8 77.9v12.2M259.8 77.9l.3 1.6-.3-.5"/>
<path d="M259.8 77.9l-.3 1.9 .3-.8M261.5 77l-7.5 4.3M27.9 93.4h44.8M27.9 93.4l2.1-.4-.8 .4M27.9 93.4l2.1 .4-.8-.4M27.9 91v10.6M29.2 93.4h.1M87.7 93.4h44.9M131.2 93.4h.1M131.2 93.4l-.8 .4 2.2-.4M131.2 93.4l-.8-.4 2.2 .4M132.6 91v10.6"/>
<path d="M165.3 81.4l31.7 18.2M165.3 81.4l1.5 .5-.5 .1M165.3 81.4l1.5 1.2-.5-.6M166.3 82h.1M173.6 99.4h2.3M186.1 89.7l2.1-1.1-1.4 1.9zM188.2 88.6l-12.3 10.8M259.7 90.8l-1.4 3M259.8 97.4v8.8M17.9 102.8h8.8M20.1 118.5l-1.9 2.7M20.2 104.2h.1"/>
<path d="M20.2 102.8v14.9M20.2 102.8l.5 2.1-.5-.7M20.2 102.8l-.4 2.1 .4-.7M207.6 105.8l31.8 18.2M239.4 119v7M245.9 100.5l-5.4 30.8h-2.4M245.9 100.5l.1 2.4-.9-.2zM246.3 118.7l-1.3 3M252.1 116.7h.1M253.1 116.2l-3.6 2M253.1 116.2l-1.5 1.2 .5-.7M253.1 116.2l-1.5 .5h.5"/>
<path d="M253.1 111.1v7M259.8 105.1h.1M259.8 105.1l-.3-.4 .3 1.5M259.8 105.1l.3-.7-.3 1.8M261.5 105.3l-7.5 4.3M17.9 137.5h8.8M20.2 136.1h.1M20.2 126.6v10.9M20.2 136.1l-.4-.7 .4 2.1M20.2 136.1l.5-.7-.5 2.1M238.4 123.5h.1M238.4 123.5h-.5l1.5 .5"/>
<path d="M238.4 123.5l-.5-.7 1.5 1.2M240.3 123.5h.1M240.3 123.5l.6-.6-1.5 1.2M240.3 123.5l.6 .1-1.5 .5M242.9 122l-3.5 2.1M156.6 146.5h111.2v5.2h-111.2zM27.6 186h68.8v10.5h-68.8zM91.8 187.7l-1.9 2.8"/>
</g>
<g fill="#000" stroke="#000" stroke-width=".23">
<path d="M20.2 48.2l.5 2.1-.5-.7zM20.2 48.2v1.4l-.4 .7zM20.2 49.6l-.4 .7zM164.1 52.6l.9-.4 .3 2.4zM190.9 53.8l-.3 2.4-.9-.3zM211.5 55.5l1 .1-.8 2.3zM19.8 65.5l.4 .8v1.3zM20.7 65.5l-.5 2.1v-1.3zM20.7 65.5l-.5 .8zM190.4 72.6l.7 .6-1.7 1.6zM259.8 77.9l.3 1.6-.3-.5zM259.8 77.9v1.1l-.3 .8z"/>
<path d="M259.8 79l-.3 .8zM27.9 93.4l2.1-.4-.8 .4zM27.9 93.4h1.3l.8 .4zM29.2 93.4l.8 .4zM130.4 93.8l.8-.4h1.4zM130.4 93l2.2 .4h-1.4zM130.4 93l.8 .4zM165.3 81.4l1.5 .5-.5 .1zM165.3 81.4l1 .6 .5 .6zM166.3 82l.5 .6zM186.1 89.7l2.1-1.1-1.4 1.9zM20.2 102.8l.5 2.1-.5-.7z"/>
<path d="M20.2 102.8v1.4l-.4 .7zM20.2 104.2l-.4 .7zM245.9 100.5l.1 2.4-.9-.2zM252.1 116.7l1-.5-1.5 1.2zM251.6 116.7l1.5-.5-1 .5zM251.6 116.7h.5zM259.5 104.7l.3 .4v1.1zM260.1 104.4l-.3 1.8v-1.1zM260.1 104.4l-.3 .7zM19.8 135.4l.4 .7v1.4zM20.7 135.4l-.5 2.1v-1.4zM20.7 135.4l-.5 .7z"/>
<path d="M237.9 123.5h.5l1 .5zM237.9 122.8l1.5 1.2-1-.5zM237.9 122.8l.5 .7zM239.4 124.1l1.5-1.2-.6 .6zM239.4 124.1l.9-.6 .6 .1zM240.3 123.5l.6 .1z"/>
</g>
<g fill="#fff" stroke="#fff" stroke-width=".23">
<path d="M178.6 181.9h15v7.8z"/>
<path d="M178.6 181.9l15 7.8h-15z"/>
</g>
<g font-size="6.6">
<text x="134.7" y="181.6">A</text>
<text x="134.7" y="188.7">42 tons</text>
</g>
<g font-size="5.9">
<text x="75.2" y="76.5">Top</text>
<text x="200.6" y="115.6">Iso</text>
<text x="73.2" y="146.9">Front</text>
</g>
<text font-size="4.1" x="157.2" y="150.2">Same as part B, but NOT sawn into two pieces after splitting</text>
<g font-size="3.9">
<text x="134.7" y="166.7">Sawn/Split</text>
<text x="134.7" y="173.8">Dakota Mahogany</text>
<text x="205.4" y="189.4">Fisher Stone 1772</text>
<text x="264.6" y="189.3">1</text>
<text x="134.7" y="194.9">±1/16&quot;</text>
<text x="183.6" y="196.1">1 / 8</text>
<text x="194.5" y="196.7">Universal-Kasota-3view</text>
<text x="253.8" y="196.6">1</text>
<text x="262.1" y="196.6">2</text>
</g>
<g font-size="3.3">
<text x="130" y="39.1">Ends sawn/broken</text>
<text x="216.7" y="43.7">Split front and back</text>
<text x="16.1" y="58.8">6</text>
<text x="22" y="58.8">in</text>
<text x="16.1" y="63.3">[6.5]</text>
<text x="73.2" y="94.1">20 - 50 in</text>
<text x="73.2" y="98.1">[20 - 50]</text>
<text x="141.4" y="100.4">Sawn top and bottom</text>
<text x="14" y="121">11</text>
<text x="14" y="125.5">[11.625]</text>
<text x="21.7" y="121">in</text>
<text x="210.6" y="132.2">Ends sawn/broken</text>
<text x="116.4" y="160.2">awelt</text>
<text x="134.7" y="159.7">1/1/2023</text>
<text x="205.4" y="156.7">APPROVAL</text>
<text x="205.4" y="159.9">NAME:</text>
<text x="205.4" y="166.9">DATE:</text>
<text x="171.5" y="176.9">M1: 6 1/2&quot;</text>
<text x="171.5" y="180.8">M2: 11 5/8&quot;</text>
<text x="171.5" y="184.8">M3: 35&quot;</text>
<text x="28.2" y="190.3">Fractional dimensions rounded to nearest</text>
<text x="93.7" y="190.3">&quot;,</text>
<text x="171.5" y="188.7">Vol: 1.53 ft³</text>
<text x="34.6" y="195">decimal dimensions accurate to .0001</text>
</g>
<g font-size="2.6">
<text x="116.4" y="156.4">DRAWN</text>
<text x="116.4" y="165.6">FINISH</text>
<text x="116.4" y="172.8">STONE</text>
<text x="171.5" y="173.4">MIN BOUNDING BOX</text>
<text x="205.4" y="173.4">PACKAGING NOTES:</text>
<text x="116.4" y="179.9">KEY</text>
<text x="205.4" y="184.8">PROJECT NAME</text>
<text x="263.1" y="184.8">REV</text>
<text x="116.4" y="187.1">QTY</text>
<text x="116.4" y="194.2">TOLERANCE</text>
<text x="171.5" y="192.4">SCALE</text>
<text x="194.5" y="192.4">DWG FILE</text>
<text x="244.1" y="196.6">SHEET</text>
<text x="257.4" y="196.6">OF</text>
</g>
<g font-size="2.3">
<text x="17.9" y="57.6">1</text>
<text x="19.6" y="59.4">2</text>
<text x="17.6" y="119.8">5</text>
<text x="19.2" y="121.5">8</text>
<text x="176.4" y="164.8">820 WILLOW STREET</text>
<text x="176.4" y="167.6">MANKATO, MN 56001</text>
<text x="180.3" y="170.3">507-508-0684</text>
<text x="89.4" y="189.1">1</text>
<text x="91" y="190.8">16</text>
</g>
</svg>
